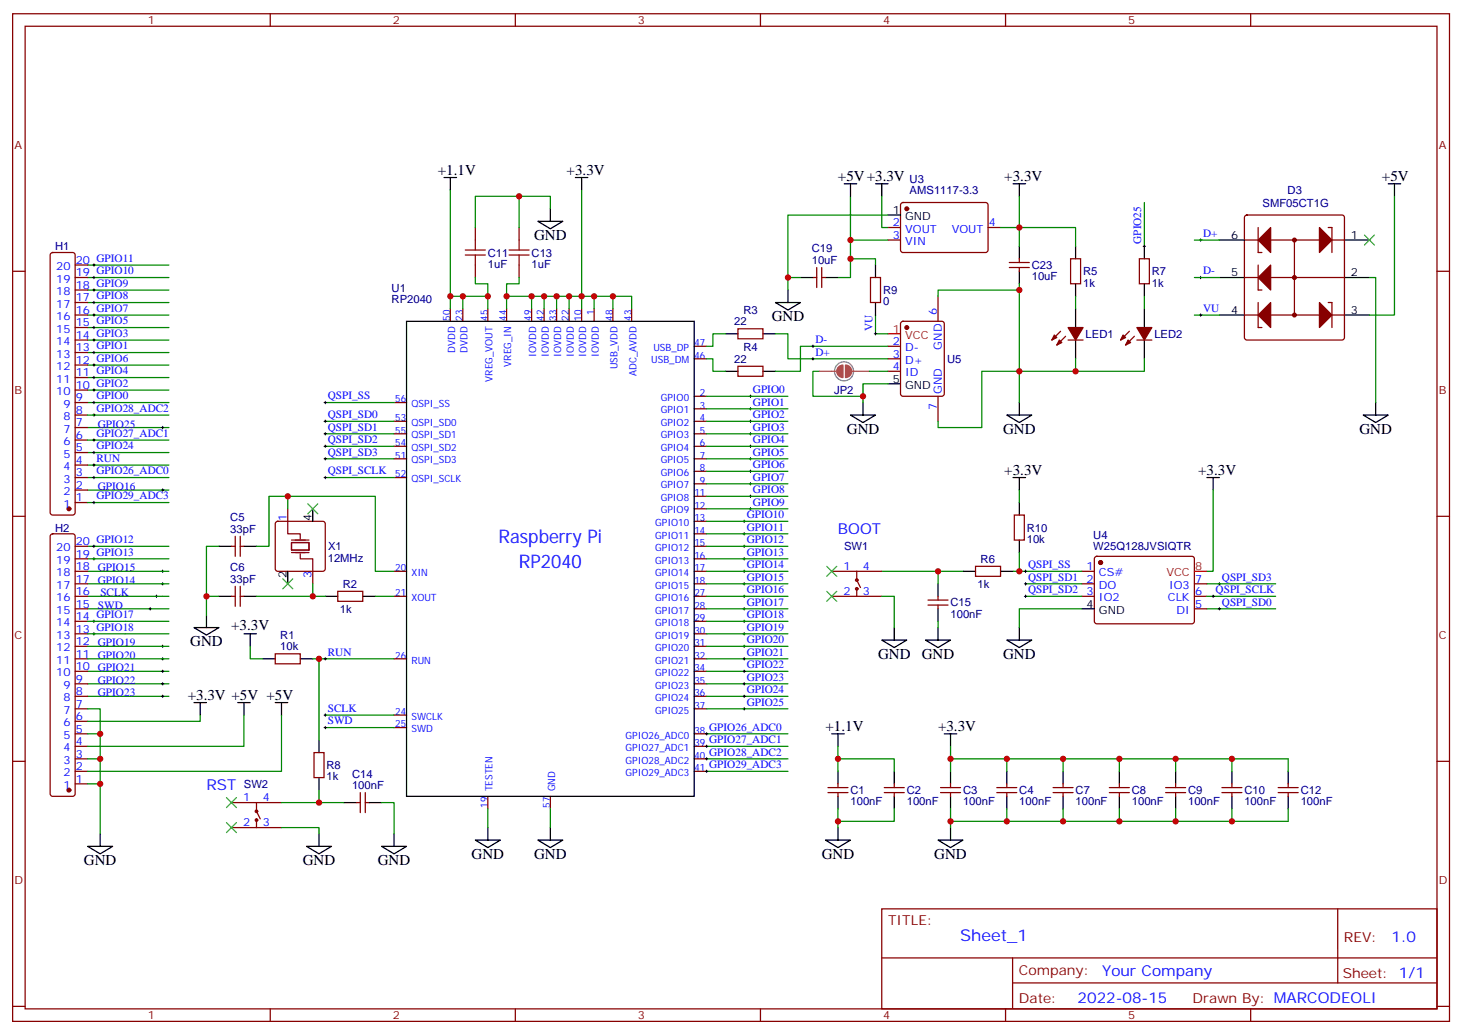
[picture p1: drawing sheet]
<svg xmlns="http://www.w3.org/2000/svg" width="412mm" height="292mm" viewBox="0 0 412 292" stroke-linecap="round" stroke-linejoin="round" font-family="sans-serif">
<g fill="none" stroke="#870000" stroke-width=".35">
<path d="M3.6 3.9h405.3v284.3h-405.3zM7.1 7.4h398.3v277.3h-398.3zM76.2 3.9v3.5M145.4 3.9v3.5M214.5 3.9v3.5M283.7 3.9v3.5M352.8 3.9v3.5M254.3 57.4l.4-.3 23.6 .1 .4 .7v12.9l-.7 .5-23.5-.1-.5-.6v-12.7zM3.6 76.6h3.5M14.4 71.5l.5-.2h5.6l.5 .2 .2 .5v72.6l-.2 .5-.5 .2h-5.6l-.5-.2-.3-.5v-72.6zM21.2 78.3h3.5M21.2 74.8h3.5"/>
<path d="M134.1 64.2v3.5M134.1 74.8v3.5M146.4 64.2v3.5M146.4 74.8v3.5M229.3 78.3h1.1M230.4 75.5v5.6M231.8 75.5v5.6M231.8 78.3h1.1M250.5 64.2h3.5M250.5 67.7h3.5M278.7 64.2h3.6M284.7 75.5h5.7"/>
<path d="M284.7 74.1h5.7M287.5 73v1.1M287.5 75.5v1.1M302 73h2.8v7.1h-2.8zM321.4 73h2.8v7.1h-2.8zM405.4 76.6h3.5M21.2 96h3.5M21.2 99.5h3.5M21.2 92.4h3.5M21.2 88.9h3.5M21.2 85.4h3.5M21.2 81.8h3.5"/>
<path d="M127 87.1v3.6M130.6 87.1v3.6M137.6 87.1v3.6M142.9 87.1v3.6M150 87.1v3.6M153.5 87.1v3.6M157 87.1v3.6M160.5 87.1v3.6M164.1 87.1v3.6M167.6 87.1v3.6M172.9 87.1v3.6M178.2 87.1v3.6"/>
<path d="M195.8 97.7h3.6M208.2 92.8h7v2.8h-7zM250.5 97.7h3.5M254.3 90.9l.4-.2h11l.6 .4 .1 20-.5 .7h-11.2l-.6-.4-.1-20zM264.6 83.6v7.1M299.2 93.5l-2.5 2.5M300.6 94.9l-2.5 2.5M301.3 96h4.2M318.6 93.5l-2.5 2.5M320 94.9l-2.5 2.5M320.7 96h4.2M21.2 113.6h3.5"/>
<path d="M21.2 117.1h3.5M21.2 110.1h3.5M21.2 106.5h3.5M21.2 103h3.5M111.2 113.6h3.5M111.2 118.9h3.5M195.8 118.9h3.6M195.8 101.2h3.6M195.8 115.4h3.6M195.8 111.8h3.6M208.2 103.4h7v2.8h-7zM250.5 101.2h3.5"/>
<path d="M250.5 104.8h3.5M264.6 111.8v7.1M21.2 134.8h3.5M21.2 138.3h3.5M21.2 131.2h3.5M21.2 127.7h3.5M21.2 124.2h3.5M21.2 120.6h3.5M111.2 129.5h3.5M111.2 125.9h3.5M111.2 122.4h3.5M111.2 134.8h3.5"/>
<path d="M195.8 136.5h3.6M195.8 133h3.6M195.8 129.5h3.6M195.8 125.9h3.6M195.8 122.4h3.6M3.6 145.7h3.5M14.4 150.8l.5-.2h5.6l.5 .2 .2 .5v72.7l-.2 .5-.5 .2h-5.6l-.5-.2-.3-.5v-72.7zM21.2 157.7h3.5M21.2 154.2h3.5M21.2 141.8h3.5M65.3 154.2h1.1M66.4 151.3v5.7"/>
<path d="M67.8 154.2h1M67.8 151.3v5.7M77.9 147.3l.5-.2h12.7l.5 .2 .2 .5v12.7l-.3 .5-.4 .2h-12.7l-.5-.2-.3-.5v-12.7zM81.2 143.6v3.5M195.8 157.7h3.6M195.8 154.2h3.6M195.8 150.6h3.6M195.8 147.1h3.6M195.8 143.6h3.6M195.8 140.1h3.6M275.2 159.8h7.1v2.8h-7.1zM286.1 145.3h2.9v7.1h-2.9z"/>
<path d="M309 157.2l.4-.2h27.1l.4 .7v17.9l-.7 .4h-27.1l-.4-.7v-17.6zM405.4 145.7h3.5M21.2 178.9h3.5M21.2 175.3h3.5M21.2 171.8h3.5M21.2 168.3h3.5M21.2 161.2h3.5M21.2 164.7h3.5M65.3 168.3h1.1M66.4 165.5v5.6M67.8 168.3h1M67.8 165.5v5.6"/>
<path d="M88.2 161.2v3.5M95.3 166.9h7v2.8h-7zM111.2 168.3h3.5M111.2 161.2h3.5M195.8 178.9h3.6M195.8 175.3h3.6M195.8 171.8h3.6M195.8 168.3h3.6M195.8 161.2h3.6M195.8 164.7h3.6M305.2 168.3h3.5M305.2 161.2h3.5"/>
<path d="M305.2 164.7h3.5M336.9 171.8h3.6M336.9 168.3h3.6M336.9 164.7h3.6M21.2 196.5h3.5M21.2 193h3.5M21.2 189.4h3.5M21.2 185.9h3.5M21.2 182.4h3.5M77.6 184.5h7.1v2.8h-7.1zM111.2 185.9h3.5M195.8 196.5h3.6"/>
<path d="M195.8 193h3.6M195.8 189.4h3.6M195.8 185.9h3.6M195.8 182.4h3.6M3.6 214.8h3.5M21.2 217.7h3.5M21.2 214.1h3.5M21.2 210.6h3.5M21.2 207.1h3.5M21.2 200h3.5M21.2 203.6h3.5M111.2 205.3h3.5"/>
<path d="M111.2 201.8h3.5M195.8 217.7h3.6M195.8 214.1h3.6M195.8 210.6h3.6M195.8 207.1h3.6M195.8 200h3.6M405.4 214.8h3.5M21.2 221.2h3.5M137.6 224.7v3.5M155.3 224.7v3.5M233.6 223.7h5.6M233.6 222.2h5.6"/>
<path d="M236.4 221.2v1M236.4 223.7v1M249.4 223.7h5.7M249.4 222.2h5.7M252.3 221.2v1M252.3 223.7v1M265.3 223.7h5.7M265.3 222.2h5.7M268.1 221.2v1M268.1 223.7v1M281.2 223.7h5.6M281.2 222.2h5.6"/>
<path d="M284 221.2v1M284 223.7v1M297.1 223.7h5.6M297.1 222.2h5.6M299.9 221.2v1M299.9 223.7v1M312.9 223.7h5.7M312.9 222.2h5.7M315.8 221.2v1M315.8 223.7v1M328.8 223.7h5.7M328.8 222.2h5.7"/>
<path d="M331.6 221.2v1M331.6 223.7v1M344.7 223.7h5.6M344.7 222.2h5.6M347.5 221.2v1M347.5 223.7v1M360.6 223.7h5.6M360.6 222.2h5.6M363.4 221.2v1M363.4 223.7v1M248.7 256.5h156.7v28.2h-156.7zM377.4 256.5v20.9"/>
<path d="M248.8 270.3h156.4M285.7 277.4h119.5M285.7 270.3v14.1M3.6 284h3.5M76.2 284.7v3.5M145.4 284.7v3.5M214.5 284.7v3.5M283.7 284.7v3.5M352.8 284.7v3.5M405.4 284h3.5"/>
</g>
<g fill="none" stroke="#000" stroke-width=".35">
<path d="M125.3 50.1h3.5M127 50.1v3.5M155.3 58.9v3.5M162.3 50.1h3.5M164.1 50.1v3.5M247 51.9h3.5M248.7 51.9v3.5M285.8 51.9h3.5M287.5 51.9v3.5M151.7 62.4h7.1l-3.5 2.2zM225.8 78.3h3.5M232.9 78.3h3.5"/>
<path d="M250.5 60.7h3.5M287.5 69.5v3.5M287.5 76.6v3.5M303.4 69.5v3.5M322.8 69.5v3.5M114.7 90.7h81.1v134h-81.1zM204.6 94.2h3.6M215.2 94.2h3.6M218.8 85.4h7l-3.5 2.1zM222.3 81.8v3.6M303.4 80.1v3.5M303.4 87.1v5.3"/>
<path d="M303.4 96v5.2M322.8 80.1v3.5M322.8 87.1v5.3M322.8 96v5.2M204.6 104.8h3.6M215.2 104.8h3.6M239.9 117.1h7.1l-3.5 2.1zM243.5 113.6v3.5M250.5 108.3h3.5M284 117.1h7.1l-3.6 2.1zM287.5 113.6v3.5M285.8 134.8h3.5"/>
<path d="M287.5 134.8v3.5M340.5 134.8h3.5M342.2 134.8v3.5M61.8 154.2h3.5M68.8 154.2h3.6M88.2 143.6v3.5M287.5 141.8v3.5M287.5 152.4v3.5M54.7 177.1h7.1l-3.6 2.1zM58.2 173.6v3.5M61.8 168.3h3.5M68.8 168.3h3.6"/>
<path d="M68.8 178.9h3.6M70.6 178.9v3.5M81.2 161.2v3.5M91.8 168.3h3.5M102.3 168.3h3.6M252.3 177.1v3.5M271.7 161.2h3.5M282.3 161.2h3.5M287.5 177.1v3.5M305.2 171.8h3.5M67.1 198.3h3.5M68.8 198.3v3.5"/>
<path d="M74.1 185.9h3.5M77.6 198.3h3.6M79.4 198.3v3.5M84.7 185.9h3.5M248.7 180.6h7.1l-3.5 2.1zM284 180.6h7.1l-3.6 2.1zM234.6 207.1h3.6M236.4 207.1v3.5M236.4 217.7v3.5M252.3 217.7v3.5M266.4 207.1h3.5M268.1 207.1v3.5"/>
<path d="M268.1 217.7v3.5M284 217.7v3.5M299.9 217.7v3.5M315.8 217.7v3.5M331.6 217.7v3.5M347.5 217.7v3.5M363.4 217.7v3.5M24.7 238.8h7.1l-3.5 2.1zM28.3 235.3v3.5M134.1 237.1h7l-3.5 2.1zM137.6 233.5v3.6M151.7 237.1h7.1l-3.5 2.1z"/>
<path d="M155.3 233.5v3.6M232.9 237.1h7l-3.5 2.1zM236.4 224.7v3.5M236.4 233.5v3.6M252.3 224.7v3.5M264.6 237.1h7.1l-3.6 2.1zM268.1 224.7v3.5M268.1 233.5v3.6M284 224.7v3.5M299.9 224.7v3.5M315.8 224.7v3.5M331.6 224.7v3.5"/>
<path d="M347.5 224.7v3.5M363.4 224.7v3.5"/>
</g>
<g fill="#870000" stroke="#870000" stroke-width=".35">
<path d="M301.3 92.4h4.2l-2.1 3.6z"/>
<path d="M298.8 96l.7 .7-1.4 .7z"/>
<path d="M297.4 94.5l.7 .7-1.4 .8z"/>
<path d="M320.7 92.4h4.2l-2.1 3.6z"/>
<path d="M318.2 96l.7 .7-1.4 .7z"/>
<path d="M316.8 94.5l.7 .7-1.4 .8z"/>
<circle cx="255.8" cy="58.9" r=".53"/>
<circle cx="310.5" cy="158.7" r=".53"/>
<circle cx="19.4" cy="143.6" r=".53"/>
<circle cx="19.4" cy="223" r=".53"/>
<circle cx="255.8" cy="92.4" r=".53"/>
</g>
<g fill="none" stroke="#008700" stroke-width=".35">
<path d="M127 53.6v33.5M146.4 55.4v8.8M155.3 58.9v-3.5h-21.2v8.8M164.1 53.6v33.5M239.9 55.4v12.3M248.7 55.4v8.8h1.8M287.5 55.4v8.8h-5.2M322.8 57.1v12.4M24.7 74.8h23M24.7 78.3h23M134.1 78.3v1.8h3.5v3.5M146.4 78.3v1.8h-3.5v3.5"/>
<path d="M225.8 78.3h-3.5v3.5M250.5 67.7h-10.6v10.6h-3.5M250.5 60.7h-28.2v17.6M287.5 69.5v-5.3h15.9v5.3M24.7 81.8h23M24.7 85.4h23M24.7 88.9h23M24.7 92.4h23M24.7 96h23M24.7 99.5h23M127 83.6h3.6v3.5M130.6 83.6h7v3.5"/>
<path d="M150 83.6h-7.1v3.5M153.5 83.6h-3.5v3.5M157 83.6h-3.5v3.5M160.5 87.1v-3.5h7.1v3.5M160.5 83.6h-3.5v3.5M167.6 83.6h5.3v3.5M172.9 83.6h5.3v3.5M204.6 94.2h-3.5v3.5h-1.7M218.8 94.2h3.5v7h28.2M250.5 97.7h-24.7v7.1h-7M287.5 81.8h-22.9v1.8M287.5 80.1v24.7h-10.5v15.8h-12.4v-1.7"/>
<path d="M303.4 83.6v3.5M322.8 83.6v3.5M24.7 113.6h23M24.7 103h23M24.7 106.5h23M24.7 110.1h23M26.5 117.1h21.2M91.8 113.6h19.4M91.8 118.9h19.4M199.4 101.2h1.7v3.6h3.5M199.4 118.9h22.9M199.4 115.4h22.9"/>
<path d="M199.4 111.8h22.9M231.1 104.8h-1.8v7h14.2v-3.5h7M243.5 111.8v1.8M245.2 104.8h5.3M303.4 101.2v3.6h19.4v-3.6M303.4 104.8h-15.9v8.8M24.7 134.8h23M24.7 120.6h23M24.7 127.7h23M24.7 131.2h23M24.7 138.3h23M91.8 122.4h19.4"/>
<path d="M91.8 125.9h19.4M91.8 129.5h19.4M91.8 134.8h19.4M199.4 122.4h22.9M199.4 125.9h22.9M199.4 129.5h22.9M199.4 133h22.9M199.4 136.5h22.9M287.5 138.3v3.5M342.2 138.3v22.9h-1.7M24.7 154.2h23M24.7 157.7h23"/>
<path d="M61.8 154.2h-3.6v19.4M72.4 154.2h3.5v-14.1h30v21.1h5.3M199.4 150.6h22.9M199.4 154.2h22.9M199.4 157.7h22.9M199.4 140.1h22.9M199.4 143.6h22.9M199.4 147.1h22.9M287.5 155.9v5.3M24.7 168.3h23M24.7 161.2h23M24.7 164.7h23"/>
<path d="M24.7 171.8h23M35.3 175.3h12.4M35.3 178.9h12.4M58.2 168.3h3.6M72.4 168.3h19.4M105.9 168.3h5.3M199.4 168.3h22.9M199.4 161.2h22.9M199.4 164.7h22.9M199.4 171.8h22.9M199.4 175.3h22.9M199.4 178.9h22.9"/>
<path d="M248.7 161.2h23M285.8 161.2h19.4M289.3 168.3h15.9M289.3 164.7h15.9M305.2 171.8h-17.7v5.3M340.5 168.3h19.4M340.5 164.7h19.4M340.5 171.8h19.4M24.7 196.5h23M24.7 193h23M24.7 189.4h23M70.6 182.4v3.5h3.5"/>
<path d="M88.2 185.9h23M199.4 196.5h22.9M199.4 193h22.9M199.4 189.4h22.9M199.4 185.9h22.9M199.4 182.4h22.9M24.7 200h3.6v35.3M24.7 207.1h3.6M24.7 214.1h3.6M56.5 201.8v1.8h-31.8M68.8 201.8v8.8h-44.1M79.4 201.8v15.9h-54.7"/>
<path d="M91.8 201.8h19.4M91.8 205.3h19.4M199.4 207.1h22.9M199.4 210.6h22.9M199.4 214.1h22.9M199.4 217.7h22.9M199.4 200h22.9M236.4 214.1h15.9v3.6M236.4 210.6v7.1M268.1 214.1h95.3v3.6M268.1 210.6v7.1M284 214.1v3.6"/>
<path d="M299.9 214.1v3.6M315.8 214.1v3.6M331.6 214.1v3.6M347.5 214.1v3.6M24.7 221.2h3.6M137.6 228.2v5.3M155.3 228.2v5.3M236.4 228.2v5.3M252.3 228.2v3.6h-15.9M268.1 228.2v5.3M284 228.2v3.6M299.9 228.2v3.6"/>
<path d="M315.8 228.2v3.6M331.6 228.2v3.6M347.5 228.2v3.6M363.4 228.2v3.6h-95.3"/>
</g>
<g fill="none" stroke="#000" stroke-width=".28">
<path d="M26.1 74.8h.7M26.1 78.3h.7M26.5 74.4v.7M26.5 78v.7M322.5 69.5h.7M322.8 69.1v.7M26.1 92.4h.7M26.1 88.9h.7M26.1 85.4h.7M26.1 81.8h.7M26.1 99.5h.7M26.1 96h.7"/>
<path d="M26.5 81.5v.7M26.5 85v.7M26.5 88.5v.8M26.5 92.1v.7M26.5 95.6v.7M26.5 99.1v.7M229 97.7h.7M229.3 97.4v.7M26.1 113.6h.7M26.1 110.1h.7M26.1 106.5h.7M26.1 103h.7"/>
<path d="M26.1 117.1h.7M26.5 102.7v.7M26.5 106.2v.7M26.5 109.7v.7M26.5 113.2v.7M26.5 116.8v.7M91.4 113.6h.7M91.4 118.9h.7M91.8 113.2v.7M91.8 118.5v.7M211.3 118.9h.8M211.3 115.4h.8"/>
<path d="M211.3 111.8h.8M211.7 111.5v.7M211.7 115v.7M211.7 118.5v.7M229 101.2h.7M229.3 100.9v.7M26.1 134.8h.7M26.1 127.7h.7M26.1 131.2h.7M26.5 127.4v.7M26.5 130.9v.7M26.5 134.4v.7"/>
<path d="M45.5 120.6h.7M45.9 120.3v.7M91.4 122.4h.7M91.4 125.9h.7M91.4 129.5h.7M91.4 134.8h.7M91.8 122.1v.7M91.8 125.6v.7M91.8 129.1v.7M91.8 134.4v.7M211.3 122.4h.8M211.3 125.9h.8"/>
<path d="M211.3 129.5h.8M211.3 133h.8M211.3 136.5h.8M211.7 122.1v.7M211.7 125.6v.7M211.7 129.1v.7M211.7 132.6v.7M211.7 136.2v.7M211.7 139.7v.7M26.1 154.2h.7M26.1 157.7h.7M26.5 153.8v.7"/>
<path d="M26.5 157.3v.7M209.6 150.6h.7M209.6 154.2h.7M209.6 157.7h.7M209.6 147.1h.7M209.9 146.8v.7M209.9 150.3v.7M209.9 153.8v.7M209.9 157.3v.7M211.3 140.1h.8M211.3 143.6h.8M211.7 143.2v.7"/>
<path d="M26.1 175.3h.7M26.1 178.9h.7M26.5 175v.7M26.5 178.5v.7M42 171.8h.7M42.4 171.4v.8M43.8 168.3h.7M44.1 167.9v.7M45.5 161.2h.7M45.5 164.7h.7M45.9 160.9v.7M45.9 164.4v.7"/>
<path d="M209.6 161.2h.7M209.6 164.7h.7M209.6 168.3h.7M209.6 171.8h.7M209.6 175.3h.7M209.6 178.9h.7M209.9 160.9v.7M209.9 164.4v.7M209.9 167.9v.7M209.9 171.4v.8M209.9 175v.7M209.9 178.5v.7"/>
<path d="M289 161.2h.7M289 164.7h.7M289 168.3h.7M289.3 160.9v.7M289.3 164.4v.7M289.3 167.9v.7M341.9 168.3h.7M342.2 167.9v.7M343.6 164.7h.7M343.6 171.8h.7M344 164.4v.7M344 171.4v.8"/>
<path d="M45.5 196.5h.7M45.5 193h.7M45.5 189.4h.7M45.5 185.9h.7M45.5 182.4h.7M45.9 182v.7M45.9 185.6v.7M45.9 189.1v.7M45.9 192.6v.7M45.9 196.1v.7M91.4 185.9h.7M91.8 185.6v.7"/>
<path d="M209.6 196.5h.7M209.6 193h.7M209.6 189.4h.7M209.6 185.9h.7M209.6 182.4h.7M209.9 182v.7M209.9 185.6v.7M209.9 189.1v.7M209.9 192.6v.7M209.9 196.1v.7M209.9 199.7v.7M91.4 201.8h.7"/>
<path d="M91.4 205.3h.7M91.8 201.4v.7M91.8 205v.7M199 207.1h.7M199 210.6h.7M199 214.1h.7M199 217.7h.7M199.4 206.7v.7M199.4 210.3v.7M199.4 213.8v.7M199.4 217.3v.7M209.6 200h.7"/>
</g>
<path d="M250.5 94.2h3.5M336.9 161.2h3.6" fill="none" stroke="#f00" stroke-width=".35"/>
<path d="M131.3 72h5.6M131.3 70.6h5.6M134.1 67.7v2.9M134.1 72v2.8M143.6 72h5.7M143.6 70.6h5.7M146.4 67.7v2.9M146.4 72v2.8" fill="none" stroke="#a10000" stroke-width=".35"/>
<circle cx="238.1" cy="104.8" r="2.69" fill="none" stroke="#828282" stroke-width=".35"/>
<path d="M231.1 104.8h4.7M240.4 104.8h1.2M241.7 104.8h3.5" fill="none" stroke="#a64a4a" stroke-width=".35"/>
<g fill="#a64a4a" stroke="#a64a4a" stroke-width=".35">
<path d="M238.5 103a1.76 1.76 0 0 1 1.8 1.8 1.76 1.76 0 0 1-1.8 1.7z"/>
<path d="M236.6 103.5l1.2-.5v3.5a1.76 1.76 0 0 1-1.6-1 1.76 1.76 0 0 1 .4-2z"/>
</g>
<path d="M81.2 147.1v3.5h3.5v1.4M82.2 153.1h5v2.1h-5zM82.2 152.4h5M82.2 155.9h5M84.7 156.3v1.4h3.5v3.5" fill="none" stroke="#870012" stroke-width=".35"/>
<path d="M86.8 142.2l2.8 2.8M89.6 142.2l-2.8 2.8M79.8 163.3l2.8 2.9M82.6 163.3l-2.8 2.9" fill="none" stroke="#3c3" stroke-width=".35"/>
<path d="M351.3 60.9l.5-.2h26.8l.5 .2 .2 .5v33.8l-.3 .5-.4 .3h-26.8l-.5-.3-.3-.5v-33.8z" fill="#fff" stroke="#870000" stroke-width=".35"/>
<g fill="none" stroke="#000" stroke-width=".35">
<path d="M238.2 51.9h3.5M239.9 51.9v3.5M391.6 51.9h3.5M393.4 51.9v3.5M247 74.8v3.5M344 67.7h7M344 78.3h7M379.3 67.7h7M379.3 78.3h7M247 85.4v3.5M344 88.9h7M379.3 88.9h7"/>
<path d="M384.6 117.1h7l-3.5 2.1zM388.1 113.6v3.5M264.6 164.7v3.6M264.6 171.8v3.5M264.6 177.1v3.5M54.7 198.3h3.5M56.5 198.3v3.5M261.1 180.6h7l-3.5 2.1zM90 208.8v3.6M90 219.4v3.6M86.5 238.8h7l-3.5 2.1zM90 235.3v3.5"/>
<path d="M97 226.5h3.6M104.1 226.5h3.5M107.6 238.8h7.1l-3.5 2.1zM111.2 235.3v3.5"/>
</g>
<g fill="none" stroke="#870000" stroke-width=".35">
<path d="M245.6 78.3h2.8v7.1h-2.8zM351 67.7h28.3M351 78.3h28.3M354.9 64.2v7.1h1.1M354.9 74.8v7h1.1M365.2 67.7v21.2M374.7 64.2h1v7.1M351 88.9h28.3M354.9 85.4v7h1.1M374.7 85.4h1v7M234.6 168.3h14.1M234.6 161.2h14.1"/>
<path d="M241.7 161.2v2.5l1 2.1M241.7 165.8v2.5M261.8 170.7h5.6M261.8 169.3h5.6M264.6 168.3v1M264.6 170.7v1.1M88.6 212.4h2.8v7h-2.8zM65.3 233.5h14.1M65.3 226.5h14.1M72.4 226.5v2.5l1 2.1M72.4 231.1v2.4M100.6 226.5h1"/>
<path d="M101.6 223.7v5.6M103 226.5h1.1M103 223.7v5.6"/>
<circle cx="365.2" cy="67.7" r=".35"/>
<circle cx="365.2" cy="78.3" r=".35"/>
<circle cx="365.2" cy="88.9" r=".35"/>
<circle cx="241.7" cy="166.2" r=".35"/>
<circle cx="241.7" cy="163.7" r=".35"/>
<circle cx="72.4" cy="231.4" r=".35"/>
<circle cx="72.4" cy="229" r=".35"/>
</g>
<g fill="#870000" stroke="#870000" stroke-width=".35">
<path d="M372.2 64.2l3.5 3.5-3.5 3.6z"/>
<path d="M354.9 67.7l3.6-3.5v7.1z"/>
<path d="M354.9 88.9l3.6-3.5v7z"/>
<path d="M372.2 85.4l3.5 3.5-3.5 3.5z"/>
<path d="M354.9 78.3l3.6-3.5v7z"/>
<circle cx="365.2" cy="67.7" r=".53"/>
<circle cx="365.2" cy="78.3" r=".53"/>
<circle cx="365.2" cy="88.9" r=".53"/>
</g>
<g fill="none" stroke="#000" stroke-width=".28">
<path d="M338.3 67.7h.8M338.3 78.3h.8M338.7 67.4v.7M338.7 78v.7M246.6 94.2h.7M247 93.8v.7M338.3 88.9h.8M338.7 88.5v.8M26.1 124.2h.7M26.5 123.8v.7M45.5 138.3h.7M45.9 137.9v.7"/>
<path d="M26.1 141.8h.7M26.5 141.5v.7"/>
</g>
<g fill="none" stroke="#008700" stroke-width=".35">
<path d="M393.4 55.4v33.5h-7.1M239.9 73h7.1v1.8M336.9 67.7h7.1M336.9 78.3h7.1M386.3 78.3h1.8v35.3M247 88.9v5.3h3.5M336.9 88.9h7.1M24.7 117.1h1.8M24.7 124.2h23M24.7 141.8h23M81.2 140.1v3.5M24.7 178.9h10.6"/>
<path d="M24.7 175.3h10.6M88.2 164.7v3.6M248.7 168.3h3.6v8.8M264.6 161.2v3.5M264.6 175.3v1.8M24.7 185.9h23M24.7 182.4h23M90 185.9v22.9M79.4 233.5h10.6v1.8M90 223v3.5h-10.6M90 226.5h7M107.6 226.5h3.6v8.8"/>
</g>
<path d="M384.9 66.3l2.8 2.8M387.7 66.3l-2.8 2.8M233.2 159.8l2.8 2.8M236 159.8l-2.8 2.8M233.2 166.9l2.8 2.8M236 166.9l-2.8 2.8M63.9 225.1l2.8 2.8M63.9 232.1l2.8 2.8M66.7 225.1l-2.8 2.8M66.7 232.1l-2.8 2.8" fill="none" stroke="#3c3" stroke-width=".35"/>
<g fill="#c00">
<circle cx="58.2" cy="168.3" r=".88"/>
<circle cx="287.5" cy="64.2" r=".88"/>
<circle cx="287.5" cy="161.2" r=".88"/>
<circle cx="127" cy="83.6" r=".88"/>
<circle cx="164.1" cy="83.6" r=".88"/>
<circle cx="160.5" cy="83.6" r=".88"/>
<circle cx="157" cy="83.6" r=".88"/>
<circle cx="153.5" cy="83.6" r=".88"/>
<circle cx="167.6" cy="83.6" r=".88"/>
<circle cx="172.9" cy="83.6" r=".88"/>
<circle cx="150" cy="83.6" r=".88"/>
<circle cx="130.6" cy="83.6" r=".88"/>
<circle cx="137.6" cy="83.6" r=".88"/>
<circle cx="142.9" cy="83.6" r=".88"/>
<circle cx="146.4" cy="55.4" r=".88"/>
<circle cx="236.4" cy="231.8" r=".88"/>
<circle cx="236.4" cy="214.1" r=".88"/>
<circle cx="222.3" cy="78.3" r=".88"/>
<circle cx="239.9" cy="67.7" r=".88"/>
<circle cx="28.3" cy="207.1" r=".88"/>
<circle cx="28.3" cy="214.1" r=".88"/>
<circle cx="28.3" cy="221.2" r=".88"/>
<circle cx="303.4" cy="104.8" r=".88"/>
<circle cx="287.5" cy="104.8" r=".88"/>
<circle cx="287.5" cy="81.8" r=".88"/>
<circle cx="243.5" cy="111.8" r=".88"/>
<circle cx="284" cy="231.8" r=".88"/>
<circle cx="299.9" cy="231.8" r=".88"/>
<circle cx="315.8" cy="231.8" r=".88"/>
<circle cx="331.6" cy="231.8" r=".88"/>
<circle cx="347.5" cy="231.8" r=".88"/>
<circle cx="268.1" cy="231.8" r=".88"/>
<circle cx="284" cy="214.1" r=".88"/>
<circle cx="299.9" cy="214.1" r=".88"/>
<circle cx="315.8" cy="214.1" r=".88"/>
<circle cx="331.6" cy="214.1" r=".88"/>
<circle cx="347.5" cy="214.1" r=".88"/>
<circle cx="268.1" cy="214.1" r=".88"/>
<circle cx="81.2" cy="140.1" r=".88"/>
<circle cx="88.2" cy="168.3" r=".88"/>
<circle cx="90" cy="185.9" r=".88"/>
<circle cx="90" cy="226.5" r=".88"/>
<circle cx="264.6" cy="161.2" r=".88"/>
<circle cx="239.9" cy="73" r=".88"/>
</g>
<g font-size="5.3" fill="#00f">
<text x="140.6" y="153.3">Raspberry Pi</text>
<text x="146.4" y="160.3">RP2040</text>
</g>
<text font-size="4.6" fill="#00f" x="270.8" y="265.5">Sheet_1</text>
<g font-size="4.2">
<text x="123.5" y="49.4">+1.1V</text>
<text x="159.8" y="49.4">+3.3V</text>
<text x="236.4" y="51.2">+5V+3.3V</text>
<text x="283.3" y="51.2">+3.3V</text>
<text x="389.9" y="51.2">+5V</text>
<text x="150.7" y="67.7">GND</text>
<text x="217.7" y="90.7">GND</text>
<text x="238.9" y="122.4">GND</text>
<text x="283" y="122.4">GND</text>
<text x="383.5" y="122.4">GND</text>
<text x="283.3" y="134.1">+3.3V</text>
<text x="338" y="134.1">+3.3V</text>
<text x="65.2" y="177.8">+3.3V</text>
<text x="53.7" y="182.4">GND</text>
<text x="247.7" y="185.9">GND</text>
<text x="260" y="185.9">GND</text>
<text x="283" y="185.9">GND</text>
<text x="53" y="197.6">+3.3V +5V +5V</text>
<text x="232.9" y="206.4">+1.1V</text>
<text x="264.6" y="206.4">+3.3V</text>
<text x="23.7" y="244.1">GND</text>
<text x="85.4" y="244.1">GND</text>
<text x="106.6" y="244.1">GND</text>
<text x="133" y="242.4">GND</text>
<text x="150.7" y="242.4">GND</text>
<text x="231.8" y="242.4">GND</text>
<text x="263.6" y="242.4">GND</text>
</g>
<g font-size="4.2" fill="#00f">
<text x="236.4" y="150.6">BOOT</text>
<text x="58.2" y="223">RST</text>
<text x="392.5" y="265.7">1.0</text>
<text x="310.9" y="275.3">Your Company</text>
<text x="304" y="283.1">2022-08-15</text>
</g>
<g font-size="3.9" fill="#800">
<text x="250.5" y="261.1">TITLE:</text>
<text x="379.1" y="265.7">REV:</text>
<text x="287.4" y="275.3">Company:</text>
<text x="378.8" y="275.9">Sheet: 1/1</text>
<text x="287.4" y="282.9">Date:</text>
<text x="336.5" y="283">Drawn By: MARCODEOLI</text>
</g>
<g font-size="3.2" fill="#800">
<text x="41.7" y="6.9">1</text>
<text x="110.8" y="6.9">2</text>
<text x="180" y="6.9">3</text>
<text x="249.1" y="6.9">4</text>
<text x="318.2" y="6.9">5</text>
<text x="4.1" y="42">A</text>
<text x="405.9" y="42">A</text>
<text x="4.1" y="111.1">B</text>
<text x="405.9" y="111.1">B</text>
<text x="4.1" y="180.3">C</text>
<text x="405.9" y="180.3">C</text>
<text x="4.1" y="249.4">D</text>
<text x="405.9" y="249.4">D</text>
<text x="41.7" y="287.7">1</text>
<text x="110.8" y="287.7">2</text>
<text x="180" y="287.7">3</text>
<text x="249.1" y="287.7">4</text>
<text x="318.2" y="287.7">5</text>
</g>
<g font-size="3.2" fill="#000080">
<text x="256.6" y="51.5">U3</text>
<text x="256.6" y="54.8">AMS1117-3.3</text>
<text x="356.2" y="58.3">SMF05CT1G</text>
<text x="363.2" y="54.8">D3</text>
<text x="15.6" y="70.6">H1</text>
<text x="229" y="71.2">C19</text>
<text x="137.6" y="75.6">1uF</text>
<text x="137.6" y="72.4">C11</text>
<text x="150" y="75.6">1uF</text>
<text x="150" y="72.4">C13</text>
<text x="229" y="74.4">10uF</text>
<text x="291.1" y="75.9">C23</text>
<text x="305.5" y="77.7">R5</text>
<text x="324.9" y="77.7">R7</text>
<text x="110.5" y="82.4">U1</text>
<text x="249.1" y="83">R9</text>
<text x="291.1" y="79.1">10uF</text>
<text x="305.5" y="80.9">1k</text>
<text x="324.9" y="80.9">1k</text>
<text x="110.5" y="85.4">RP2040</text>
<text x="209.7" y="88.5">R3</text>
<text x="249.1" y="86.1">0</text>
<text x="207.1" y="91.7">22</text>
<text x="306.2" y="95.3">LED1</text>
<text x="325.6" y="95.3">LED2</text>
<text x="209.7" y="99.1">R4</text>
<text x="207.1" y="102.3">22</text>
<text x="267.2" y="102.3">U5</text>
<text x="235.3" y="111.2">JP2</text>
<text x="15.6" y="150">H2</text>
<text x="65" y="147.1">C5</text>
<text x="65" y="150.3">33pF</text>
<text x="92.5" y="155.3">X1</text>
<text x="238.1" y="155.3">SW1</text>
<text x="289.7" y="153.2">10k</text>
<text x="289.7" y="150">R10</text>
<text x="308.4" y="155.3">W25Q128JVSIQTR</text>
<text x="308.4" y="152.1">U4</text>
<text x="65" y="161.2">C6</text>
<text x="92.5" y="158.5">12MHz</text>
<text x="276.6" y="158.8">R6</text>
<text x="65" y="164.4">33pF</text>
<text x="96.7" y="165.9">R2</text>
<text x="275.8" y="165.9">1k</text>
<text x="95.8" y="172.9">1k</text>
<text x="268.1" y="171.1">C15</text>
<text x="268.1" y="174.4">100nF</text>
<text x="79.1" y="183.4">10k</text>
<text x="79.1" y="180.2">R1</text>
<text x="92.1" y="220.2">1k</text>
<text x="92.1" y="217">R8</text>
<text x="99.3" y="219.4">C14</text>
<text x="68.8" y="222.4">SW2</text>
<text x="99.3" y="222.6">100nF</text>
<text x="239.9" y="227.3">100nF</text>
<text x="239.9" y="224">C1</text>
<text x="255.8" y="227.3">100nF</text>
<text x="255.8" y="224">C2</text>
<text x="271.7" y="227.3">100nF</text>
<text x="271.7" y="224">C3</text>
<text x="287.5" y="227.3">100nF</text>
<text x="287.5" y="224">C4</text>
<text x="303.4" y="227.3">100nF</text>
<text x="303.4" y="224">C7</text>
<text x="319.3" y="227.3">100nF</text>
<text x="319.3" y="224">C8</text>
<text x="335.2" y="227.3">100nF</text>
<text x="335.2" y="224">C9</text>
<text x="351" y="227.3">100nF</text>
<text x="351" y="224">C10</text>
<text x="366.9" y="227.3">100nF</text>
<text x="366.9" y="224">C12</text>
</g>
<g font-size="3.2">
<text x="251.8" y="60.3">1</text>
<text x="255.3" y="62.1">GND</text>
<text x="347.3" y="67.4">6</text>
<text x="381" y="67.4">1</text>
<text x="347.3" y="78">5</text>
<text x="381" y="78">2</text>
<text x="347.3" y="88.5">4</text>
<text x="381" y="88.5">3</text>
<text x="251.8" y="107.9">5</text>
<text x="255.3" y="109.7">GND</text>
<text x="87.9" y="147.1" transform="rotate(-90 87.9 147.1)">4</text>
<text x="80.8" y="163.2" transform="rotate(-90 80.8 163.2)">2</text>
<text x="306.5" y="171.4">4</text>
<text x="310" y="173.2">GND</text>
</g>
<g font-size="3.2" fill="#00f">
<text x="251.8" y="63.9">2</text>
<text x="255.3" y="65.6">VOUT</text>
<text x="268.5" y="65.6">VOUT</text>
<text x="278.9" y="63.9">4</text>
<text x="251.8" y="67.4">3</text>
<text x="255.3" y="69.1">VIN</text>
<text x="321.9" y="68.8" transform="rotate(-90 321.9 68.8)">GPIO25</text>
<text x="339.4" y="66.9">D+</text>
<text x="15.9" y="76.2">20</text>
<text x="21.4" y="78">19 GPIO10</text>
<text x="21.4" y="74.4">20 GPIO11</text>
<text x="339.4" y="77.4">D-</text>
<text x="15.9" y="83.3">18</text>
<text x="15.9" y="79.7">19</text>
<text x="21.4" y="81.5">18 GPIO9</text>
<text x="15.9" y="86.8">17</text>
<text x="21.4" y="88.5">16 GPIO7</text>
<text x="21.4" y="85">17 GPIO8</text>
<text x="264.3" y="88.9" transform="rotate(-90 264.3 88.9)">6</text>
<text x="339.4" y="88">VU</text>
<text x="15.9" y="93.8">15</text>
<text x="15.9" y="90.3">16</text>
<text x="21.4" y="95.6">14 GPIO3</text>
<text x="21.4" y="92.1">15 GPIO5</text>
<text x="246.1" y="93.5" transform="rotate(-90 246.1 93.5)">VU</text>
<text x="15.9" y="100.9">13</text>
<text x="15.9" y="97.4">14</text>
<text x="21.4" y="99.1">13 GPIO1</text>
<text x="230" y="96.8">D-</text>
<text x="230" y="100.4">D+</text>
<text x="251.8" y="100.9">3</text>
<text x="251.8" y="97.4">2</text>
<text x="255.3" y="99.1">D-</text>
<text x="265.7" y="98.7" transform="rotate(-90 265.7 98.7)">GND</text>
<text x="15.9" y="107.9">11</text>
<text x="15.9" y="104.4">12</text>
<text x="21.4" y="106.2">11 GPIO4</text>
<text x="21.4" y="102.7">12 GPIO6</text>
<text x="251.8" y="104.4">4</text>
<text x="255.3" y="106.2">ID</text>
<text x="255.3" y="102.7">D+</text>
<text x="15.9" y="111.5">10</text>
<text x="21.4" y="113.2">9</text>
<text x="21.4" y="109.7">10 GPIO2</text>
<text x="27.2" y="112.7">GPIO0</text>
<text x="92.5" y="112.7">QSPI_SS</text>
<text x="212.4" y="110.9">GPIO0</text>
<text x="265.7" y="111.1" transform="rotate(-90 265.7 111.1)">GND</text>
<text x="17.9" y="118.5">8</text>
<text x="17.9" y="115">9</text>
<text x="21.4" y="116.8">8</text>
<text x="27.2" y="116.2">GPIO28_ADC2</text>
<text x="92.5" y="118">QSPI_SD0</text>
<text x="212.4" y="114.5">GPIO1</text>
<text x="212.4" y="118">GPIO2</text>
<text x="264.3" y="115.6" transform="rotate(-90 264.3 115.6)">7</text>
<text x="17.9" y="125.6">6</text>
<text x="17.9" y="122.1">7</text>
<text x="21.4" y="123.8">6</text>
<text x="21.4" y="120.3">7</text>
<text x="27.2" y="123.3">GPIO27_ADC1</text>
<text x="27.6" y="120.6">GPIO25</text>
<text x="92.5" y="121.5">QSPI_SD1</text>
<text x="92.5" y="125.1">QSPI_SD2</text>
<text x="212.4" y="121.5">GPIO3</text>
<text x="212.4" y="125.1">GPIO4</text>
<text x="17.9" y="129.1">5</text>
<text x="21.4" y="130.9">4</text>
<text x="21.4" y="127.4">5</text>
<text x="27.2" y="126.8">GPIO24</text>
<text x="27.2" y="130.4">RUN</text>
<text x="92.5" y="128.6">QSPI_SD3</text>
<text x="212.4" y="128.6">GPIO5</text>
<text x="17.9" y="136.2">3</text>
<text x="17.9" y="132.6">4</text>
<text x="21.4" y="137.9">2</text>
<text x="21.4" y="134.4">3</text>
<text x="27.2" y="133.9">GPIO26_ADC0</text>
<text x="92.5" y="133.9">QSPI_SCLK</text>
<text x="212.4" y="132.1">GPIO6</text>
<text x="212.4" y="135.6">GPIO7</text>
<text x="17.9" y="143.2">1</text>
<text x="17.9" y="139.7">2</text>
<text x="21.4" y="141.5">1</text>
<text x="27.2" y="140.9">GPIO29_ADC3</text>
<text x="27.6" y="138.3">GPIO16</text>
<text x="212.4" y="139.2">GPIO8</text>
<text x="212.4" y="142.7">GPIO9</text>
<text x="80.8" y="147.1" transform="rotate(-90 80.8 147.1)">1</text>
<text x="210.6" y="149.8">GPIO11</text>
<text x="210.6" y="146.2">GPIO10</text>
<text x="15.9" y="155.6">20</text>
<text x="21.4" y="153.8">20 GPIO12</text>
<text x="210.6" y="153.3">GPIO12</text>
<text x="15.9" y="159.1">19</text>
<text x="21.4" y="160.9">18 GPIO15</text>
<text x="21.4" y="157.3">19 GPIO13</text>
<text x="210.6" y="156.8">GPIO13</text>
<text x="210.6" y="160.3">GPIO14</text>
<text x="237.9" y="160.9">1</text>
<text x="243.5" y="160.9">4</text>
<text x="290" y="160.3">QSPI_SS</text>
<text x="306.5" y="160.9">1</text>
<text x="15.9" y="166.2">17</text>
<text x="15.9" y="162.6">18</text>
<text x="21.4" y="167.9">16</text>
<text x="21.4" y="164.4">17 GPIO14</text>
<text x="87.9" y="163.2" transform="rotate(-90 87.9 163.2)">3</text>
<text x="210.6" y="167.4">GPIO16</text>
<text x="210.6" y="163.9">GPIO15</text>
<text x="237.9" y="167.9">2</text>
<text x="243.5" y="167.9">3</text>
<text x="290" y="163.9">QSPI_SD1</text>
<text x="290" y="167.4">QSPI_SD2</text>
<text x="306.5" y="164.4">2</text>
<text x="306.5" y="167.9">3</text>
<text x="310" y="162.6">CS#</text>
<text x="310" y="166.2">DO</text>
<text x="329.8" y="166.2">IO3</text>
<text x="337.1" y="167.9">6</text>
<text x="337.1" y="164.4">7</text>
<text x="342.9" y="167.4">QSPI_SCLK</text>
<text x="344.7" y="163.9">QSPI_SD3</text>
<text x="15.9" y="173.2">15</text>
<text x="15.9" y="169.7">16</text>
<text x="21.4" y="171.4">15 SWD</text>
<text x="28.3" y="168.3">SCLK</text>
<text x="210.6" y="170.9">GPIO17</text>
<text x="310" y="169.7">IO2</text>
<text x="329.5" y="169.7">CLK</text>
<text x="331.9" y="173.2">DI</text>
<text x="337.1" y="171.4">5</text>
<text x="344.7" y="170.9">QSPI_SD0</text>
<text x="15.9" y="176.7">14</text>
<text x="21.4" y="178.5">13 GPIO18</text>
<text x="21.4" y="175">14 GPIO17</text>
<text x="210.6" y="174.4">GPIO18</text>
<text x="210.6" y="178">GPIO19</text>
<text x="15.9" y="183.8">12</text>
<text x="15.9" y="180.3">13</text>
<text x="21.4" y="185.6">11 GPIO20</text>
<text x="21.4" y="182">12 GPIO19</text>
<text x="92.5" y="185">RUN</text>
<text x="210.6" y="185">GPIO21</text>
<text x="210.6" y="181.5">GPIO20</text>
<text x="15.9" y="190.9">10</text>
<text x="15.9" y="187.3">11</text>
<text x="21.4" y="189.1">10 GPIO21</text>
<text x="210.6" y="188.6">GPIO22</text>
<text x="17.9" y="197.9">8</text>
<text x="17.9" y="194.4">9</text>
<text x="21.4" y="196.1">8</text>
<text x="21.4" y="192.6">9</text>
<text x="27.6" y="193">GPIO22</text>
<text x="27.6" y="196.5">GPIO23</text>
<text x="210.6" y="195.6">GPIO24</text>
<text x="210.6" y="192.1">GPIO23</text>
<text x="17.9" y="201.4">7</text>
<text x="21.4" y="203.2">6</text>
<text x="21.4" y="199.7">7</text>
<text x="92.5" y="200.9">SCLK</text>
<text x="210.6" y="199.1">GPIO25</text>
<text x="17.9" y="208.5">5</text>
<text x="17.9" y="205">6</text>
<text x="21.4" y="206.7">5</text>
<text x="92.5" y="204.4">SWD</text>
<text x="200.1" y="206.2">GPIO26_ADC0</text>
<text x="200.1" y="209.7">GPIO27_ADC1</text>
<text x="17.9" y="215.5">3</text>
<text x="17.9" y="212">4</text>
<text x="21.4" y="213.8">3</text>
<text x="21.4" y="210.3">4</text>
<text x="200.1" y="213.3">GPIO28_ADC2</text>
<text x="17.9" y="219.1">2</text>
<text x="21.4" y="220.8">1</text>
<text x="21.4" y="217.3">2</text>
<text x="200.1" y="216.8">GPIO29_ADC3</text>
<text x="17.9" y="222.6">1</text>
<text x="68.6" y="226.1">1</text>
<text x="74.1" y="226.1">4</text>
<text x="68.6" y="233.2">2</text>
<text x="74.1" y="233.2">3</text>
</g>
<g font-size="3.2" fill="#f00">
<text x="251.8" y="93.8">1</text>
<text x="255.3" y="95.6">VCC</text>
<text x="337.1" y="160.9">8</text>
<text x="329" y="162.6">VCC</text>
</g>
<g font-size="2.8" fill="#00f">
<text x="167.6" y="89" transform="rotate(-90 167.6 89)">1</text>
<text x="127" y="90.6" transform="rotate(-90 127 90.6)">50</text>
<text x="130.5" y="90.6" transform="rotate(-90 130.5 90.6)">23</text>
<text x="137.6" y="90.6" transform="rotate(-90 137.6 90.6)">45</text>
<text x="142.9" y="90.6" transform="rotate(-90 142.9 90.6)">44</text>
<text x="149.9" y="90.6" transform="rotate(-90 149.9 90.6)">49</text>
<text x="153.5" y="90.6" transform="rotate(-90 153.5 90.6)">42</text>
<text x="157" y="90.6" transform="rotate(-90 157 90.6)">33</text>
<text x="160.5" y="90.6" transform="rotate(-90 160.5 90.6)">22</text>
<text x="164" y="90.6" transform="rotate(-90 164 90.6)">10</text>
<text x="172.9" y="90.6" transform="rotate(-90 172.9 90.6)">48</text>
<text x="178.2" y="90.6" transform="rotate(-90 178.2 90.6)">43</text>
<text x="128.4" y="99.5" transform="rotate(-90 128.4 99.5)">DVDD</text>
<text x="131.9" y="99.5" transform="rotate(-90 131.9 99.5)">DVDD</text>
<text x="151.3" y="100.6" transform="rotate(-90 151.3 100.6)">IOVDD</text>
<text x="154.8" y="100.6" transform="rotate(-90 154.8 100.6)">IOVDD</text>
<text x="158.3" y="100.6" transform="rotate(-90 158.3 100.6)">IOVDD</text>
<text x="161.9" y="100.6" transform="rotate(-90 161.9 100.6)">IOVDD</text>
<text x="165.4" y="100.6" transform="rotate(-90 165.4 100.6)">IOVDD</text>
<text x="168.9" y="100.6" transform="rotate(-90 168.9 100.6)">IOVDD</text>
<text x="184.3" y="99">USB_DP</text>
<text x="195.9" y="97.7">47</text>
<text x="195.9" y="101.2">46</text>
<text x="138.9" y="107.7" transform="rotate(-90 138.9 107.7)">VREG_VOUT</text>
<text x="144.2" y="103.4" transform="rotate(-90 144.2 103.4)">VREG_IN</text>
<text x="174.2" y="104.2" transform="rotate(-90 174.2 104.2)">USB_VDD</text>
<text x="179.5" y="106.1" transform="rotate(-90 179.5 106.1)">ADC_AVDD</text>
<text x="183.7" y="102.6">USB_DM</text>
<text x="111.5" y="113.6">56</text>
<text x="186.4" y="113.2">GPIO0</text>
<text x="197.5" y="111.8">2</text>
<text x="111.5" y="118.9">53</text>
<text x="116.1" y="114.9">QSPI_SS</text>
<text x="186.4" y="116.7">GPIO1</text>
<text x="197.5" y="118.9">4</text>
<text x="197.5" y="115.3">3</text>
<text x="111.5" y="122.4">55</text>
<text x="111.5" y="125.9">54</text>
<text x="116.1" y="123.7">QSPI_SD1</text>
<text x="116.1" y="120.2">QSPI_SD0</text>
<text x="186.4" y="123.7">GPIO3</text>
<text x="186.4" y="120.2">GPIO2</text>
<text x="197.5" y="125.9">6</text>
<text x="197.5" y="122.4">5</text>
<text x="111.5" y="129.4">51</text>
<text x="116.1" y="127.3">QSPI_SD2</text>
<text x="116.1" y="130.8">QSPI_SD3</text>
<text x="186.4" y="130.8">GPIO5</text>
<text x="186.4" y="127.3">GPIO4</text>
<text x="197.5" y="129.4">7</text>
<text x="111.5" y="134.7">52</text>
<text x="116.1" y="136.1">QSPI_SCLK</text>
<text x="186.4" y="137.8">GPIO7</text>
<text x="186.4" y="134.3">GPIO6</text>
<text x="197.5" y="136.5">9</text>
<text x="197.5" y="133">8</text>
<text x="186.4" y="141.4">GPIO8</text>
<text x="195.9" y="143.5">12</text>
<text x="195.9" y="140">11</text>
<text x="184.9" y="148.4">GPIO10</text>
<text x="186.4" y="144.9">GPIO9</text>
<text x="195.9" y="147.1">13</text>
<text x="184.9" y="155.5">GPIO12</text>
<text x="184.9" y="152">GPIO11</text>
<text x="195.9" y="154.1">15</text>
<text x="195.9" y="150.6">14</text>
<text x="111.5" y="161.2">20</text>
<text x="184.9" y="159">GPIO13</text>
<text x="195.9" y="161.2">17</text>
<text x="195.9" y="157.7">16</text>
<text x="116.1" y="162.5">XIN</text>
<text x="184.9" y="166.1">GPIO15</text>
<text x="184.9" y="162.5">GPIO14</text>
<text x="195.9" y="164.7">18</text>
<text x="111.5" y="168.2">21</text>
<text x="116.1" y="169.6">XOUT</text>
<text x="184.9" y="173.1">GPIO17</text>
<text x="184.9" y="169.6">GPIO16</text>
<text x="195.9" y="171.8">28</text>
<text x="195.9" y="168.2">27</text>
<text x="184.9" y="176.7">GPIO18</text>
<text x="195.9" y="178.8">30</text>
<text x="195.9" y="175.3">29</text>
<text x="111.5" y="185.9">26</text>
<text x="184.9" y="183.7">GPIO20</text>
<text x="184.9" y="180.2">GPIO19</text>
<text x="195.9" y="185.9">32</text>
<text x="195.9" y="182.4">31</text>
<text x="116.1" y="187.2">RUN</text>
<text x="184.9" y="190.8">GPIO22</text>
<text x="184.9" y="187.2">GPIO21</text>
<text x="195.9" y="189.4">34</text>
<text x="184.9" y="197.8">GPIO24</text>
<text x="184.9" y="194.3">GPIO23</text>
<text x="195.9" y="196.5">36</text>
<text x="195.9" y="192.9">35</text>
<text x="111.5" y="201.8">24</text>
<text x="116.1" y="203.1">SWCLK</text>
<text x="184.9" y="201.3">GPIO25</text>
<text x="195.9" y="200">37</text>
<text x="111.5" y="205.3">25</text>
<text x="116.1" y="206.6">SWD</text>
<text x="176.5" y="208.4">GPIO26_ADC0</text>
<text x="195.9" y="207">38</text>
<text x="176.5" y="215.5">GPIO28_ADC2</text>
<text x="176.5" y="211.9">GPIO27_ADC1</text>
<text x="195.9" y="214.1">40</text>
<text x="195.9" y="210.6">39</text>
<text x="176.5" y="219">GPIO29_ADC3</text>
<text x="195.9" y="217.6">41</text>
<text x="137.6" y="227.9" transform="rotate(-90 137.6 227.9)">19</text>
<text x="138.9" y="223.3" transform="rotate(-90 138.9 223.3)">TESTEN</text>
<text x="155.2" y="227.9" transform="rotate(-90 155.2 227.9)">57</text>
<text x="156.6" y="223.3" transform="rotate(-90 156.6 223.3)">GND</text>
</g>
</svg>
